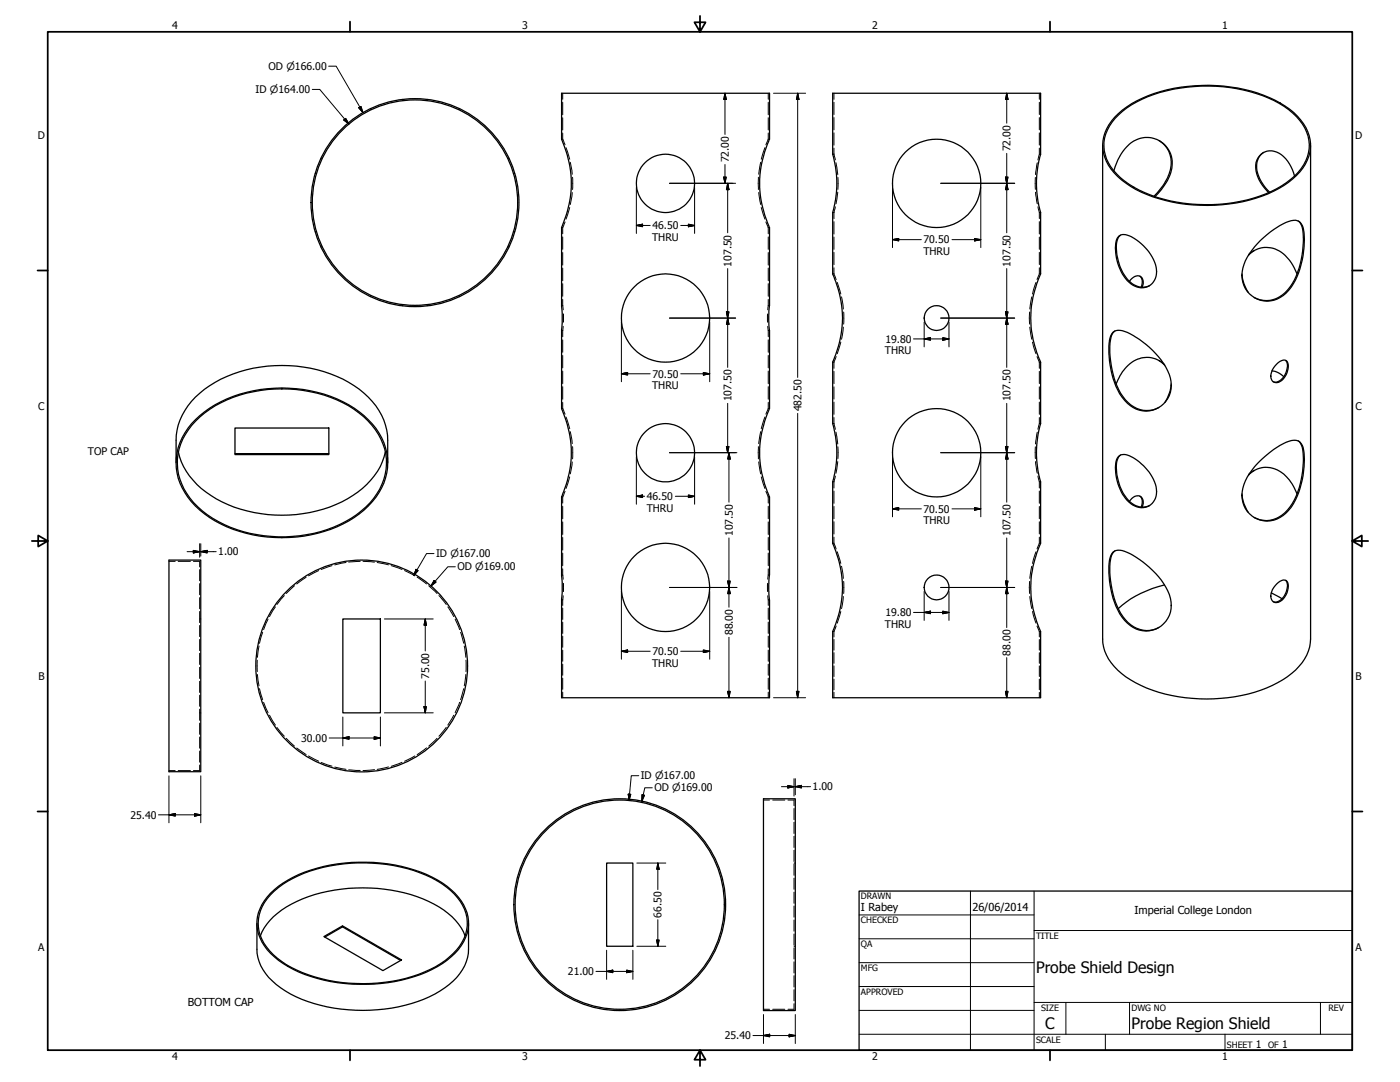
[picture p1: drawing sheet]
<svg xmlns="http://www.w3.org/2000/svg" width="559mm" height="432mm" viewBox="0 0 559 432" stroke-linecap="round" stroke-linejoin="round" font-family="sans-serif">
<!-- layer: Visible (ANSI) -->
<g fill="none" stroke="#000" stroke-width=".51">
<path d="M224.2 37.2h82.9v18.4a41.4 41.4 0 0 0 0 35.2v31.2a38.8 38.8 0 0 0 0 9.9v31.2a41.4 41.4 0 0 0 0 35.2v31.2a38.8 38.8 0 0 0 0 9.9v39h-82.9v-39.4l.2-2.7-.2-6.4v-31.6a42 42 0 0 0 0-35.2v-31.6l.2-2.7-.2-6.4v-31.6a42 42 0 0 0 0-35.2zM332.4 37.2h83v24.3a41.9 41.9 0 0 0 0 23.3v24.5a41.4 41.4 0 0 0 0 35.2v24.5a41.4 41.4 0 0 0 0 23.3v24.5a41.4 41.4 0 0 0 0 35.2v26.4h-83v-26.4a41.4 41.4 0 0 0 0-35.2v-24.5a41.7 41.7 0 0 0 0-23.3v-24.5a41.4 41.4 0 0 0 0-35.2v-24.5a41.9 41.9 0 0 0 0-23.3zM440.1 58v197a19 19 0 0 0 9.3 15.1 59 59 0 0 0 37.8 8.6 50.4 50.4 0 0 0 29.9-11.2 17.4 17.4 0 0 0 6-12.5v-197M445 46.7a46.7 46.7 0 0 1 29.1-12.2 61 61 0 0 1 38.8 7.8 20.3 20.3 0 0 1 10.2 15.1 18.6 18.6 0 0 1-8.8 15.4 58.5 58.5 0 0 1-38.1 9 51.6 51.6 0 0 1-28.5-10 17.1 17.1 0 0 1-7.1-17.3 18.4 18.4 0 0 1 4.4-7.8zM446.5 45.8a47 47 0 0 1 27.3-11 61.1 61.1 0 0 1 38.8 7.7 19.8 19.8 0 0 1 10 15.1 18.6 18.6 0 0 1-9.1 15.3 58.5 58.5 0 0 1-38.3 8.5 50.4 50.4 0 0 1-28-10.5 16.2 16.2 0 0 1-5.9-17.4 19.2 19.2 0 0 1 5.2-7.7zM462.6 56.1a11.1 11.1 0 0 1 3.4 14.8l-1.8 3.2-3.6 4.3M444.6 68.2a18.2 18.2 0 0 1 9.5-12.6 10.4 10.4 0 0 1 11.4 2.9 10.4 10.4 0 0 1 1.3 11.8 27.1 27.1 0 0 1-5.8 8.2M504.4 60.8a7.3 7.3 0 0 0-2.1 9.4l1.9 3.5 2.6 3M516.7 70.2a12.3 12.3 0 0 0-9.1-10 6.4 6.4 0 0 0-6 9.1l1.5 3.5 3.2 4.1M446.6 94.2a5.6 5.6 0 0 1 6.5 1.2 18 18 0 0 1 8.5 13 6.1 6.1 0 0 1-3.3 5.9 6.1 6.1 0 0 1-6.8-1 18.4 18.4 0 0 1-5.6-18.2zM447.2 93.9a7.5 7.5 0 0 0-1.5 6.9 17.6 17.6 0 0 0 6.8 12.8 6.6 6.6 0 0 0 6.4 .4M503.1 95.9a32.4 32.4 0 0 1 12.3-7.8 3.7 3.7 0 0 1 4.9 3.7 33.7 33.7 0 0 1-6 24.1 10.3 10.3 0 0 1-13.5 2.9 10.3 10.3 0 0 1-4.3-13.2l2.2-4.4z"/>
<path d="M518.2 88.2l.5 .4a12.9 12.9 0 0 1 1.5 8.4 31.7 31.7 0 0 1-6.2 18.7 10.7 10.7 0 0 1-13.4 3M450.8 112.3a3.5 3.5 0 0 1 4.7-1.7l.6 .8 .2 1.1-.4 2.1M455 110.2a3.6 3.6 0 0 1 .5 4.4M495.7 109.3a14.7 14.7 0 0 0 2.6 7.5M498.5 101.5a10.6 10.6 0 0 1 16.2 2.3l1.4 2.2 1.6 3.3M500.6 100l-2.3 1.9M444.2 132.6l.6-.4a8 8 0 0 1 7.4 1.7 34.5 34.5 0 0 1 14.5 15.6 10.4 10.4 0 0 1-4.3 13.2 10.4 10.4 0 0 1-13.5-2.9 31.8 31.8 0 0 1-6.3-20.4l.2-3.7 .6-1.8zM445 132.1a9 9 0 0 0-2 7.4 35.1 35.1 0 0 0 5.2 18.8 10.9 10.9 0 0 0 14.4 4.3M462.6 143.9l2.3 1.9M464.6 145.4a10.6 10.6 0 0 0-16 2.3l-1.6 2.2-1.5 3.3M467.5 153.2a16.6 16.6 0 0 1-2.6 7.5M507.7 148a7.7 7.7 0 0 1 4.7 2.3"/>
<path d="M509.6 145.3l1.3-1.1a1.97 1.97 0 0 1 2.4-.3 1.97 1.97 0 0 1 .9 2.2 6.7 6.7 0 0 1-4.6 6.6 2.7 2.7 0 0 1-2-4.2l.8-1.8zM513.1 143.8a4.9 4.9 0 0 1-.1 5.6 4.2 4.2 0 0 1-4.8 2.9M78 167.5a49.6 49.6 0 0 1 37.4-12.6 46.8 46.8 0 0 1 33.2 14.3 22.9 22.9 0 0 1-1.6 32.7 49.3 49.3 0 0 1-37.3 12.6 46.8 46.8 0 0 1-33.3-14.3 22.9 22.9 0 0 1 1.6-32.7zM78.2 168a48.1 48.1 0 0 1 34.3-12.8 48.4 48.4 0 0 1 34.4 12.8 22.6 22.6 0 0 1 .8 32.7 47.8 47.8 0 0 1-33.7 13.5 49.8 49.8 0 0 1-35-11.9 23.1 23.1 0 0 1-6.9-25.1 27.5 27.5 0 0 1 6.1-9.2zM93.8 170.8h37.5v10.6h-37.5zM518.2 176l.5 .4a13 13 0 0 1 1.5 8.4 30.3 30.3 0 0 1-7.2 19.7 10.3 10.3 0 0 1-12.4 2M70.3 184.7a41.5 41.5 0 0 1 .8-15 31.1 31.1 0 0 1 17-18.4 56.1 56.1 0 0 1 53.3 2.6 26.7 26.7 0 0 1 13.3 21.8v9M71.2 180.4a30.8 30.8 0 0 0 17.4 19.9 55.4 55.4 0 0 0 52.2-2.6 28.2 28.2 0 0 0 13-17.3M93.8 181h37.5M446.6 182.1a4.1 4.1 0 0 1 4.9 .1 19.3 19.3 0 0 1 10.1 13.1 6.1 6.1 0 0 1-2.9 6.6 6.1 6.1 0 0 1-7.2-.8 18.3 18.3 0 0 1-5.6-18.2zM447.2 181.6a7.6 7.6 0 0 0-1.5 7.1 17.6 17.6 0 0 0 6.8 12.7 6.6 6.6 0 0 0 6.4 .3M455 198a3.6 3.6 0 0 1 .5 4.4"/>
<path d="M495.7 197.1a14.2 14.2 0 0 0 2.6 7.4M498.5 189.2a10.8 10.8 0 0 1 16.7 3.1l2.5 4.8M500.6 187.8l-2.3 1.9M501.9 185a33.5 33.5 0 0 1 13.5-9.2 3.7 3.7 0 0 1 4.9 3.8 33.7 33.7 0 0 1-6 24 10.3 10.3 0 0 1-13.6 3 10.3 10.3 0 0 1-4.2-13.2l2.2-4.4zM445 219.8a9 9 0 0 0-2 7.5 35.1 35.1 0 0 0 5.2 18.8 11 11 0 0 0 14.4 4.3M450.8 200a3.5 3.5 0 0 1 4.7-1.7l.7 1.4 .1 1.3-.4 1.4M67.4 223.5h12.7v84.5h-12.7zM444.2 220.3l1.2-.6a11.3 11.3 0 0 1 8.1 2.7 32 32 0 0 1 13.7 16.4 10.3 10.3 0 0 1-5.5 12.1 10.3 10.3 0 0 1-12.8-3.3 32.2 32.2 0 0 1-6.3-20.4l.2-3.7 .6-1.9zM464.8 233.4a41.5 41.5 0 0 0-18.5 9.5M507.4 236.6l4.3 2.4M509.6 233l1.3-1a1.97 1.97 0 0 1 2.4-.4 1.97 1.97 0 0 1 .9 2.3 6.7 6.7 0 0 1-4.6 6.6 2.7 2.7 0 0 1-2-4.3l.8-1.7zM513.1 231.6a4.9 4.9 0 0 1-.1 5.6 4.4 4.4 0 0 1-4.8 3"/>
<path d="M136.8 247h15v37.5h-15zM304.7 318.8h12.7v84.5h-12.7zM107.9 356.5a46.8 46.8 0 0 1 26.9-11.8 65.2 65.2 0 0 1 39.9 6.5 23 23 0 0 1 12.1 14.8 17.3 17.3 0 0 1-6.7 15.8 51.6 51.6 0 0 1-31 10.9 61.1 61.1 0 0 1-36.1-8.2 20.6 20.6 0 0 1-10.4-15.2 17.4 17.4 0 0 1 5.3-12.8zM108 357.1a45.8 45.8 0 0 1 26.4-12 62.6 62.6 0 0 1 41.9 7.5 20 20 0 0 1 10.2 15.3 17.2 17.2 0 0 1-7.2 14.1 52 52 0 0 1-31.3 10.5 59.6 59.6 0 0 1-35.6-8.8 18.4 18.4 0 0 1-9.2-17.1 17.1 17.1 0 0 1 4.8-9.5zM242.1 344.4h10.5v33.2h-10.5zM102.6 368.5v10.3a19.4 19.4 0 0 0 9.4 15.4 59.6 59.6 0 0 0 35.6 9 55 55 0 0 0 31.7-10.3 18.8 18.8 0 0 0 7.7-14.1v-10.3M103.9 373.4a26.1 26.1 0 0 1 14.6-13.7 66.2 66.2 0 0 1 54.7 1.1 25 25 0 0 1 12.4 12.6M129.3 373.8l7.4-4.3 23.6 13.6-7.5 4.2zM136.7 369.5v.4l23.2 13.4M136.7 369.9l-7 4.1"/>
<circle cx="265.6" cy="73.2" r="11.6"/>
<circle cx="373.9" cy="73.2" r="17.6"/>
<circle cx="165.6" cy="80.9" r="41"/>
<circle cx="165.6" cy="80.9" r="41.5"/>
<circle cx="265.6" cy="126.9" r="17.6"/>
<circle cx="373.8" cy="127" r="5"/>
<circle cx="265.6" cy="180.7" r="11.6"/>
<circle cx="373.9" cy="180.7" r="17.6"/>
<circle cx="265.6" cy="234.4" r="17.6"/>
<circle cx="373.8" cy="234.4" r="4.9"/>
<circle cx="144.4" cy="265.8" r="42.3"/>
<circle cx="247.4" cy="361" r="41.8"/>
<circle cx="247.4" cy="361" r="42.3"/>
</g>
<!-- layer: Hidden (ANSI) -->
<g fill="none" stroke="#000" stroke-width=".4">
<path d="M160.7 39.6v.2M170.6 39.6v.2M224.6 37.2v2.4M306.6 37.2v2.4M332.9 37.2v2.4M414.8 37.2v2.4M148 43.2v.2M148 43.6v.2M160.7 40v.1M170.6 40v.1M183.3 43.2v.2M183.3 43.6v.2"/>
<path d="M224.2 55.6h.1M224.5 55.6h.1M224.6 55.6l1 2.2M224.6 40.8v5M224.6 47v4.9M224.6 53.1v2.5M225.9 58.9l1.5 4.7M305.3 58.9l-1.5 4.7M306.6 55.6l-.9 2.2M306.6 55.6h.2M306.6 40.8v5M306.6 47v4.9"/>
<path d="M306.6 53.1v2.5M307 55.6h.1M332.9 40.8v4.9M332.9 46.9v4.9M332.9 53v4.9M332.9 59.1v2.4M414.8 40.8v4.9M414.8 46.9v4.9M414.8 53v4.9M414.8 59.1v2.4M125.8 69.2h.2M126.1 69.2h.2"/>
<path d="M128 63.2h.2M128.4 63.2h.2M202.6 63.2h.2M203 63.2h.2M204.9 69.2h.2M205.3 69.2h.2M227.6 64.8l.8 4.7M228.4 76.8l-.8 4.8M228.5 70.7v4.9M302.7 70.7v4.9M302.8 76.8l.8 4.8M303.6 64.8l-.8 4.7"/>
<path d="M332.4 61.5h.1M332.7 61.5h.2M332.9 61.5l.5 2.3M333.7 65l.7 4.7M334.4 76.7l-.7 4.6M334.5 70.8v4.8M413.3 70.8v4.8M413.3 76.7l.7 4.6M414 65l-.7 4.7M414.8 61.5l-.5 2.3M414.8 61.5h.2M415.2 61.5h.2"/>
<path d="M125.8 92.5h.2M126.1 92.5h.2M128 98.5h.2M128.4 98.5h.2M202.6 98.5h.2M203 98.5h.2M204.9 92.5h.2M205.3 92.5h.2M224.2 90.8h.1M224.5 90.8h.1M224.6 90.8v2.5M224.6 94.6v4.9"/>
<path d="M225.6 88.6l-1 2.2M227.4 82.8l-1.5 4.6M303.8 82.8l1.5 4.6M305.7 88.6l.9 2.2M306.6 90.8h.2M306.6 90.8v2.5M306.6 94.6v4.9M307 90.8h.1M332.4 84.8h.1M332.7 84.8h.2M332.9 84.8v2.4M332.9 88.5v4.9"/>
<path d="M332.9 94.6v4.9M333.4 82.6l-.5 2.2M414.3 82.6l.5 2.2M414.8 84.8h.2M414.8 84.8v2.4M414.8 88.5v4.9M414.8 94.6v4.9M415.2 84.8h.2M148 117.9v.1M148 118.2v.2M183.3 117.9v.1M183.3 118.2v.2"/>
<path d="M224.6 100.8v5M224.6 107v5M224.6 113.2v5M224.6 119.5v2.5M306.6 100.8v5M306.6 107v5M306.6 113.2v5M306.6 119.5v2.5M332.4 109.3h.1M332.7 109.3h.2M332.9 109.3l.9 2.3M332.9 100.7v4.9"/>
<path d="M332.9 106.9v2.4M334.2 112.7l1.4 4.6M335.9 118.5l.7 4.8M411.8 118.5l-.8 4.8M413.5 112.7l-1.4 4.6M414.8 109.3l-.8 2.3M414.8 109.3h.2M414.8 100.7v4.9M414.8 106.9v2.4M415.2 109.3h.2M160.7 121.5v.2M160.7 121.9v.1"/>
<path d="M170.6 121.5v.2M170.6 121.9v.1M224.2 131.9h.1M224.2 122h.1M224.5 131.9h.1M224.5 122h.1M224.6 122l.2 1.6M224.6 131.9v2.5M224.6 135.6v5M224.8 130.2l-.2 1.7M224.9 125.3v3.3M306.4 125.3v3.3"/>
<path d="M306.5 130.2l.1 1.7M306.6 122l-.1 1.6M306.6 131.9h.2M306.6 122h.2M306.6 131.9v2.5M306.6 135.6v5M307 131.9h.1M307 122h.1M335.6 136.5l-1.4 4.7M336.6 130.6l-.7 4.8M336.7 124.5v4.8M411 124.5v4.8"/>
<path d="M411 130.6l.8 4.8M412.1 136.5l1.4 4.7M224.6 141.9v4.9M224.6 148.1v5M224.6 154.3v5M306.6 141.9v4.9M306.6 148.1v5M306.6 154.3v5M332.4 144.5h.1M332.7 144.5h.2M332.9 144.5v2.5M332.9 148.2v4.9"/>
<path d="M332.9 154.4v4.9M333.8 142.3l-.9 2.2M414 142.3l.8 2.2M414.8 144.5h.2M414.8 144.5v2.5M414.8 148.2v4.9M414.8 154.4v4.9M415.2 144.5h.2M224.2 163.1h.1M224.5 163.1h.1M224.6 163.1l1 2.2M224.6 160.6v2.5"/>
<path d="M225.9 166.4l1.5 4.7M227.6 172.3l.8 4.7M228.5 178.2v4.9M302.7 178.2v4.9M303.6 172.3l-.8 4.7M305.3 166.4l-1.5 4.7M306.6 163.1l-.9 2.2M306.6 163.1h.2M306.6 160.6v2.5M307 163.1h.1M332.4 169h.1M332.7 169h.2"/>
<path d="M332.9 169l.5 2.3M332.9 160.5v4.9M332.9 166.6v2.4M333.7 172.5l.7 4.7M334.5 178.3v4.7M413.3 178.3v4.7M414 172.5l-.7 4.7M414.8 169l-.5 2.3M414.8 169h.2M414.8 160.5v4.9M414.8 166.6v2.4M415.2 169h.2"/>
<path d="M224.2 198.3h.1M224.5 198.3h.1M224.6 198.3v2.5M225.6 196.1l-1 2.2M227.4 190.3l-1.5 4.6M228.4 184.3l-.8 4.8M302.8 184.3l.8 4.8M303.8 190.3l1.5 4.6M305.7 196.1l.9 2.2M306.6 198.3h.2M306.6 198.3v2.5M307 198.3h.1"/>
<path d="M332.4 192.3h.1M332.7 192.3h.2M332.9 192.3v2.5M332.9 196v4.9M333.4 190l-.5 2.3M334.4 184.2l-.7 4.6M413.3 184.2l.7 4.6M414.3 190l.5 2.3M414.8 192.3h.2M414.8 192.3v2.5M414.8 196v4.9M415.2 192.3h.2"/>
<path d="M224.6 202.1v4.9M224.6 208.3v5M224.6 214.5v5M306.6 202.1v4.9M306.6 208.3v5M306.6 214.5v5M332.4 216.8h.1M332.7 216.8h.2M332.9 216.8l.9 2.3M332.9 202.1v4.9M332.9 208.2v4.9M332.9 214.4v2.4"/>
<path d="M414.8 216.8l-.8 2.3M414.8 216.8h.2M414.8 202.1v4.9M414.8 208.2v4.9M414.8 214.4v2.4M415.2 216.8h.2M67.4 224h2.5M71.1 224h4.9M77.2 224h2.5v2.3M79.7 227.3v4.5M79.7 232.9v4.5M79.7 238.5v4.5"/>
<path d="M113.5 237.7l-2.9 3.5M117.5 233.7l-3.3 3.2M122.2 230.4l-3.8 2.6M127.2 227.7l-4.1 2.1M132.5 225.7l-4.3 1.6M138.1 224.5l-4.5 .9M143.8 224l-4.6 .3M144.9 224l4.6 .3M150.6 224.5l4.5 .9M156.1 225.7l4.4 1.6M161.5 227.7l4 2.1M166.5 230.4l3.7 2.6"/>
<path d="M171.1 233.7l3.3 3.2M175.2 237.7l2.9 3.5M224.2 239.4h.1M224.2 229.5h.1M224.5 239.4h.1M224.5 229.5h.1M224.6 229.5l.2 1.6M224.6 220.7v5M224.6 227v2.5M224.6 239.4v2.2M224.8 237.7l-.2 1.7M224.9 232.8v3.3"/>
<path d="M306.4 232.8v3.3M306.5 237.7l.1 1.7M306.6 229.5l-.1 1.6M306.6 239.4h.2M306.6 229.5h.2M306.6 220.7v5M306.6 227v2.5M306.6 239.4v2.2M307 239.4h.1M307 229.5h.1M334.2 220.2l1.4 4.7M335.9 226l.7 4.8"/>
<path d="M336.6 238.1l-.7 4.7M336.7 232v4.9M411 232v4.9M411 238.1l.8 4.7M411.8 226l-.8 4.8M413.5 220.2l-1.4 4.7M79.7 244v4.5M79.7 249.6v4.5M79.7 255.2v4.5M79.7 247h.1M80 247h.1M103.4 257.8l-.7 4.5"/>
<path d="M104.8 252.3l-1.2 4.4M107 247.1l-1.8 4.2M109.9 242.2l-2.3 3.9M178.8 242.2l2.3 3.9M181.7 247.1l1.8 4.2M183.8 252.3l1.3 4.4M185.3 257.8l.6 4.5M224.6 242.7v4.5M224.6 248.3v4.5M224.6 253.9v4.4M224.6 259.5v4.4M306.6 242.7v4.5"/>
<path d="M306.6 248.3v4.5M306.6 253.9v4.4M306.6 259.5v4.4M332.4 252h.1M332.7 252h.2M332.9 252v2.2M332.9 255.2v4.3M333.8 249.8l-.9 2.2M335.6 244l-1.4 4.7M412.1 244l1.4 4.7M414 249.8l.8 2.2M414.8 252h.2"/>
<path d="M414.8 252v2.2M414.8 255.2v4.3M415.2 252h.2M79.7 260.7v4.5M79.7 266.3v4.5M79.7 271.9v4.5M79.7 277.4v4.5M102.7 263.5v4.5M102.7 269.2l.7 4.5M103.6 274.8l1.2 4.4M185.1 274.8l-1.3 4.4M185.9 269.2l-.6 4.5"/>
<path d="M186 263.5v4.5M224.6 265v4.5M224.6 270.6v4.5M224.6 276.2v2.2M306.6 265v4.5M306.6 270.6v4.5M306.6 276.2v2.2M332.9 260.5v4.2M332.9 265.7v4.3M332.9 271v4.3M332.9 276.3v2.1M414.8 260.5v4.2"/>
<path d="M414.8 265.7v4.3M414.8 271v4.3M414.8 276.3v2.1M79.7 283v4.5M79.7 288.6v4.5M79.7 294.1v4.5M79.7 299.7v4.5M79.7 284.5h.1M80 284.5h.1M105.2 280.3l1.8 4.1M107.6 285.4l2.3 4M110.6 290.3l2.9 3.5"/>
<path d="M114.2 294.6l3.3 3.2M118.4 298.5l3.8 2.6M170.2 298.4l-3.7 2.7M174.4 294.6l-3.3 3.2M178.1 290.3l-2.9 3.5M181.1 285.4l-2.3 4M183.5 280.3l-1.8 4.1M67.4 307.5h2.5M71.1 307.5h4.9M79.7 305.3v2.2h-2.5M123.1 301.7l4.1 2.1M128.2 304.3l4.3 1.5"/>
<path d="M133.6 306.1l4.5 .9M139.2 307.2l4.6 .3M149.5 307.1l-4.6 .4M155.1 306.1l-4.5 .9M160.5 304.2l-4.4 1.6M165.5 301.7l-4 2.1M304.7 319.3h2.4M308.4 319.3h4.8M314.5 319.3h2.4v2.2M316.9 322.6v4.5M316.9 328.2v4.4M316.9 333.8v4.4"/>
<path d="M316.9 339.3v4.5M316.9 344.9v4.4M316.9 350.5v4.4M316.9 356v4.5M316.9 344.4h.2M317.2 344.4h.2M316.9 361.6v4.4M316.9 367.2v4.4M316.9 372.7v4.5M316.9 378.3v4.4M316.9 377.6h.2M317.2 377.6h.2"/>
<path d="M316.9 383.9v4.4M316.9 389.4v4.5M316.9 395v4.4M304.7 402.8h2.4M308.4 402.8h4.8M316.9 400.6v2.2h-2.4"/>
</g>
<!-- layer: Border (ANSI) -->
<g fill="none" stroke="#000" stroke-width=".7">
<path d="M19 12.7h520.8v406.4h-520.8zM139.7 8.6v4.1M279.4 6.3v6.4l-2.2-3.8h4.4l-2.2 3.8M419.1 8.6v4.1M15 107.9h4M539.8 107.9h4M12.7 215.9h6.3l-3.8-2.2v4.4l3.8-2.2M539.8 215.9l3.8 2.2v-4.4l-3.8 2.2h6.3M15 323.8h4M539.8 323.8h4M139.7 419.1v4.1M279.4 419.1l2.2 3.8h-4.4l2.2-3.8v6.3"/>
<path d="M419.1 419.1v4.1"/>
</g>
<!-- layer: Title (ANSI) -->
<g fill="none" stroke="#000" stroke-width=".4">
<path d="M387.3 355.6v63.5M412.7 355.6v63.5M342.9 365.1h69.8M342.9 374.6h69.8M412.7 371.3h127.1M342.9 384.2h69.8M342.9 393.7h69.8M342.9 412.7h196.9M342.9 403.2h69.8M412.7 400h127.1M425.4 400v12.7M441.2 412.7v6.4"/>
<path d="M450.8 400v12.7M488.9 412.7v6.4M527 400v12.7"/>
</g>
<path d="M342.9 355.6h196.9v63.5h-196.9z" fill="none" stroke="#000" stroke-width=".51"/>
<!-- layer: Dimension (ANSI) -->
<g fill="none" stroke="#000" stroke-width=".4">
<path d="M124.7 35.7h2.9l11.7 13.8M131.2 26.4h3l10.6 18.5M289.4 37.2l.5 2.5h-1zM289.4 37.2v16.5M308.7 37.2h12.9M318.4 37.2l.5 2.5h-1zM318.4 37.2v113.4M401.8 37.2l.5 2.5h-1zM401.8 37.2v11.9M137.2 47.9l.8-.7 1.3 2.3zM143.2 43l.9-.5 .7 2.4zM254 74.8v18.4"/>
<path d="M267.2 73.2h26.4M277.2 74.8v18.4M288.9 70.7h1l-.5 2.5zM289.4 65.7v7.5M290.4 73.2l.6 2.5h-1.1zM290.4 73.2v19.7M356.2 74.8v24M375.5 73.2h29.5M391.5 74.8v24M401.3 70.7h1l-.5 2.5zM401.8 73.2l.5 2.5h-1zM401.8 61.2v31.7"/>
<path d="M254 90l2.5-.5v1zM254 90h5.5M271.7 90h5.5M274.8 89.5l2.4 .5-2.4 .5zM356.2 95.6l2.5-.4v.9zM356.2 95.6h11.5M380 95.6h11.5M389 95.2l2.5 .4-2.5 .5zM290.4 107.2v39.4M401.8 107.2v39.4M248 128.5v23.8M267.2 126.9h26.4"/>
<path d="M283.3 128.5v23.8M289.9 124.5h1.1l-.6 2.4zM290.4 126.9l.6 2.5h-1.1zM364.6 135.3h14.2M368.9 135.3l2.5-.6v1.1zM368.9 128.5v9.9M375.5 126.9h29.5M376.3 134.7l2.5 .6-2.5 .5zM378.8 128.5v9.9M401.3 124.5h1l-.5 2.4zM401.8 126.9l.5 2.5h-1zM248 149.2l2.5-.5v1z"/>
<path d="M248 149.2h11.5M271.7 149.2h11.6M280.7 148.7l2.6 .5-2.6 .5zM289.9 178.2h1.1l-.6 2.5zM290.4 161v19.7M318.4 165v113.4M401.3 178.2h1l-.5 2.5zM401.8 161v39.4M254 198.1l2.5-.6v1.1zM254 198.1h3.3M254 182.3v18.9M267.2 180.7h26.9"/>
<path d="M269.6 198.1h7.6M274.8 197.5l2.4 .6-2.4 .5zM277.2 182.3v18.9M291 180.7l.5 2.5h-1.1zM291 180.7v19.7M356.2 182.3v23.9M375.5 180.7h29.5M391.5 182.3v23.9M401.8 180.7l.5 2.5h-1zM77.2 219.6l2.5 .6-2.5 .5zM79.7 217v5.4M80.1 217v4.9"/>
<path d="M291 214.7v27.6M356.2 203.1l2.5-.5v1zM356.2 203.1h11.5M380 203.1h11.5M389 202.6l2.5 .5-2.5 .5zM401.8 214.7v35.7M74.7 220.2h5M80.1 220.2l2.6-.6v1.1zM80.1 220.2h6.2M166.1 227.2l.8 .5-1.7 1.9zM173.2 220.9h-3l-5 8.7M173.3 231.6l.8 .7-2.1 1.6z"/>
<path d="M181.7 226.2h-2.9l-6.8 7.7M248 236v27.1M267.2 234.4h26.9M283.3 236v27.1M290.4 231.9h1.1l-.5 2.5zM291 234.4l.5 2.5h-1.1zM368.9 236v11.6M375.5 234.4h29.5M378.8 236v11.6M401.3 231.9h1l-.5 2.5zM401.8 234.4l.5 2.5h-1zM153.4 247h19.5"/>
<path d="M169.7 247l.5 2.5h-1zM169.7 247v12.8M248 259.9l2.5-.5v1zM248 259.9h11.5M271.7 259.9h11.6M280.7 259.4l2.6 .5-2.6 .5zM291 254.3v24.1M364.6 244.4h14.2M368.9 244.4l2.5-.5v1zM376.3 243.9l2.5 .5-2.5 .5zM169.7 271.8v12.7M290.4 275.9h1.1l-.5 2.5z"/>
<path d="M308.7 278.4h12.9M317.9 275.9h1l-.5 2.5zM401.3 275.9h1l-.5 2.5zM401.8 262.4v16M131.4 294.5h20.4M136.8 294.5l2.5-.5v1zM136.8 286.1v11.6M149.4 294l2.4 .5-2.4 .5zM151.8 286.1v11.6M153.4 284.5h19.5M169.2 282h1l-.5 2.5zM67.4 309.6v18.8"/>
<path d="M80.1 309.6v18.8M250.8 316.9l1 .1-.7 2.5zM255 309.6h-3l-.9 9.9M256.3 317.2l.9 .2-1 2.3zM260.3 314.4h-2.9l-1.2 5.3M311.9 313.9h5M314.5 313.4l2.4 .5-2.4 .6zM316.9 310.8v6.9M317.4 313.9l2.5-.5v1.1zM317.4 310.8v6.4M317.4 313.9h6.1M63.2 325.2h16.9"/>
<path d="M67.4 325.2l2.6-.5v1zM77.7 324.7l2.4 .5-2.4 .5zM254.2 344.4h11.5M262.6 344.4l.5 2.5h-1zM262.6 344.4v10.6M242.1 379.2v11.6M252.6 379.2v11.6M254.2 377.6h11.5M262.1 375.2h1l-.5 2.4zM262.6 367v10.6M237.9 387.7h14.7M242.1 387.7l2.5-.5v1z"/>
<path d="M250.1 387.2l2.5 .5-2.5 .5zM300.5 413.3h16.9M304.7 413.3l2.5-.6v1.1zM304.7 404.9v11.5M315 412.7l2.4 .6-2.4 .5zM317.4 404.9v11.5"/>
</g>
<g fill="#000" stroke="#000" stroke-width=".4">
<path d="M289.4 37.2l.5 2.5zM289.4 37.2l.5 2.5h-1zM318.4 37.2l.5 2.5zM318.4 37.2l.5 2.5h-1zM401.8 37.2l.5 2.5zM401.8 37.2l.5 2.5h-1zM137.2 47.9l2.1 1.6zM137.2 47.9l.8-.7 1.3 2.3zM143.2 43l1.6 1.9zM143.2 43l.9-.5 .7 2.4zM288.9 70.7l.5 2.5zM288.9 70.7h1l-.5 2.5z"/>
<path d="M290.4 73.2l.6 2.5zM290.4 73.2l.6 2.5h-1.1zM401.3 70.7l.5 2.5zM401.3 70.7h1l-.5 2.5zM401.8 73.2l.5 2.5zM401.8 73.2l.5 2.5h-1zM254 90l2.5-.5zM254 90l2.5-.5v1zM274.8 90.5l2.4-.5zM274.8 89.5l2.4 .5-2.4 .5zM356.2 95.6l2.5-.4zM356.2 95.6l2.5-.4v.9z"/>
<path d="M389 96.1l2.5-.5zM389 95.2l2.5 .4-2.5 .5zM289.9 124.5l.5 2.4zM289.9 124.5h1.1l-.6 2.4zM290.4 126.9l.6 2.5zM290.4 126.9l.6 2.5h-1.1zM368.9 135.3l2.5-.6zM368.9 135.3l2.5-.6v1.1zM376.3 135.8l2.5-.5zM376.3 134.7l2.5 .6-2.5 .5zM401.3 124.5l.5 2.4zM401.3 124.5h1l-.5 2.4z"/>
<path d="M401.8 126.9l.5 2.5zM401.8 126.9l.5 2.5h-1zM248 149.2l2.5-.5zM248 149.2l2.5-.5v1zM280.7 149.7l2.6-.5zM280.7 148.7l2.6 .5-2.6 .5zM289.9 178.2l.5 2.5zM289.9 178.2h1.1l-.6 2.5zM401.3 178.2l.5 2.5zM401.3 178.2h1l-.5 2.5zM254 198.1l2.5-.6zM254 198.1l2.5-.6v1.1z"/>
<path d="M274.8 198.6l2.4-.5zM274.8 197.5l2.4 .6-2.4 .5zM291 180.7l.5 2.5zM291 180.7l.5 2.5h-1.1zM401.8 180.7l.5 2.5zM401.8 180.7l.5 2.5h-1zM80.1 220.2l2.6-.6zM80.1 220.2l2.6-.6v1.1zM356.2 203.1l2.5-.5zM356.2 203.1l2.5-.5v1zM389 203.6l2.5-.5zM389 202.6l2.5 .5-2.5 .5z"/>
<path d="M77.2 220.7l2.5-.5zM77.2 219.6l2.5 .6-2.5 .5zM166.1 227.2l-.9 2.4zM166.1 227.2l.8 .5-1.7 1.9zM173.3 231.6l-1.3 2.3zM173.3 231.6l.8 .7-2.1 1.6zM290.4 231.9l.6 2.5zM290.4 231.9h1.1l-.5 2.5zM291 234.4l.5 2.5zM291 234.4l.5 2.5h-1.1zM401.3 231.9l.5 2.5zM401.3 231.9h1l-.5 2.5z"/>
<path d="M401.8 234.4l.5 2.5zM401.8 234.4l.5 2.5h-1zM169.7 247l.5 2.5zM169.7 247l.5 2.5h-1zM248 259.9l2.5-.5zM248 259.9l2.5-.5v1zM368.9 244.4l2.5-.5zM368.9 244.4l2.5-.5v1zM376.3 244.9l2.5-.5zM376.3 243.9l2.5 .5-2.5 .5zM280.7 260.4l2.6-.5zM280.7 259.4l2.6 .5-2.6 .5z"/>
<path d="M290.4 275.9l.6 2.5zM290.4 275.9h1.1l-.5 2.5zM317.9 275.9l.5 2.5zM317.9 275.9h1l-.5 2.5zM401.3 275.9l.5 2.5zM401.3 275.9h1l-.5 2.5zM136.8 294.5l2.5-.5zM136.8 294.5l2.5-.5v1zM149.4 295l2.4-.5zM149.4 294l2.4 .5-2.4 .5zM169.2 282l.5 2.5zM169.2 282h1l-.5 2.5z"/>
<path d="M250.8 316.9l.3 2.6zM250.8 316.9l1 .1-.7 2.5zM256.3 317.2l-.1 2.5zM256.3 317.2l.9 .2-1 2.3zM314.5 314.5l2.4-.6zM314.5 313.4l2.4 .5-2.4 .6zM317.4 313.9l2.5-.5zM317.4 313.9l2.5-.5v1.1zM67.4 325.2l2.6-.5zM67.4 325.2l2.6-.5v1zM77.7 325.7l2.4-.5zM77.7 324.7l2.4 .5-2.4 .5z"/>
<path d="M262.6 344.4l.5 2.5zM262.6 344.4l.5 2.5h-1zM262.1 375.2l.5 2.4zM262.1 375.2h1l-.5 2.4zM242.1 387.7l2.5-.5zM242.1 387.7l2.5-.5v1zM250.1 388.2l2.5-.5zM250.1 387.2l2.5 .5-2.5 .5zM304.7 413.3l2.5-.6zM304.7 413.3l2.5-.6v1.1zM315 413.8l2.4-.5zM315 412.7l2.4 .6-2.4 .5z"/>
</g>
<g font-size="6.3">
<text x="413.5" y="388.5">Probe Shield Design</text>
<text x="417.2" y="410.6">C</text>
<text x="451.6" y="410.7">Probe Region Shield</text>
</g>
<g font-size="4.4">
<text x="343.7" y="363.5">I Rabey</text>
<text x="388.1" y="363.7">26/06/2014</text>
<text x="452.9" y="364.7">Imperial College London</text>
<text x="75" y="401.6">BOTTOM CAP</text>
</g>
<g font-size="4.2">
<text x="68.7" y="11.7">4</text>
<text x="208.4" y="11.7">3</text>
<text x="348.1" y="11.7">2</text>
<text x="487.8" y="11.7">1</text>
<text x="107.2" y="27.9">OD ⌀166.00</text>
<text x="102" y="37.1">ID ⌀164.00</text>
<text x="15.1" y="55.5">D</text>
<text x="540.9" y="55.5">D</text>
<text x="290.9" y="64.8" transform="rotate(-90 290.9 64.8)">72.00</text>
<text x="403.4" y="60.4" transform="rotate(-90 403.4 60.4)">72.00</text>
<text x="260.4" y="91.5">46.50</text>
<text x="260.3" y="96.2">THRU</text>
<text x="368.6" y="101.9">THRU</text>
<text x="368.6" y="97.2">70.50</text>
<text x="292" y="106.4" transform="rotate(-90 292 106.4)">107.50</text>
<text x="403.4" y="106.4" transform="rotate(-90 403.4 106.4)">107.50</text>
<text x="353.4" y="136.8">19.80</text>
<text x="353.2" y="141.4">THRU</text>
<text x="260.3" y="155.3">THRU</text>
<text x="260.4" y="150.7">70.50</text>
<text x="292" y="160.1" transform="rotate(-90 292 160.1)">107.50</text>
<text x="403.4" y="160.1" transform="rotate(-90 403.4 160.1)">107.50</text>
<text x="15.2" y="163.4">C</text>
<text x="319.9" y="164.1" transform="rotate(-90 319.9 164.1)">482.50</text>
<text x="541" y="163.4">C</text>
<text x="35.1" y="181.7">TOP CAP</text>
<text x="258.2" y="199.6">46.50</text>
<text x="258.1" y="204.3">THRU</text>
<text x="368.6" y="209.3">THRU</text>
<text x="368.6" y="204.6">70.50</text>
<text x="292.5" y="213.9" transform="rotate(-90 292.5 213.9)">107.50</text>
<text x="403.4" y="213.9" transform="rotate(-90 403.4 213.9)">107.50</text>
<text x="87.1" y="221.7">1.00</text>
<text x="174.1" y="222.4">ID ⌀167.00</text>
<text x="182.6" y="227.6">OD ⌀169.00</text>
<text x="353.4" y="245.9">19.80</text>
<text x="353.2" y="250.6">THRU</text>
<text x="292.5" y="253.5" transform="rotate(-90 292.5 253.5)">88.00</text>
<text x="260.4" y="261.4">70.50</text>
<text x="403.4" y="261.6" transform="rotate(-90 403.4 261.6)">88.00</text>
<text x="260.3" y="266.1">THRU</text>
<text x="15.3" y="271.4">B</text>
<text x="171.3" y="271" transform="rotate(-90 171.3 271)">75.00</text>
<text x="541.1" y="271.4">B</text>
<text x="120.1" y="296">30.00</text>
<text x="255.8" y="311">ID ⌀167.00</text>
<text x="261.2" y="315.8">OD ⌀169.00</text>
<text x="324.4" y="315.5">1.00</text>
<text x="52.1" y="326.7">25.40</text>
<text x="264.1" y="366.2" transform="rotate(-90 264.1 366.2)">66.50</text>
<text x="15.2" y="379.3">A</text>
<text x="541" y="379.3">A</text>
<text x="226.7" y="389.2">21.00</text>
<text x="289.3" y="414.8">25.40</text>
<text x="501.3" y="418.3">1</text>
<text x="511.8" y="418.3">1</text>
<text x="68.7" y="423.2">4</text>
<text x="208.4" y="423.2">3</text>
<text x="348.1" y="423.2">2</text>
<text x="487.8" y="423.2">1</text>
</g>
<g font-size="3.5">
<text x="343.7" y="358.9">DRAWN</text>
<text x="343.7" y="368.5">CHECKED</text>
<text x="413.5" y="374.6">TITLE</text>
<text x="343.7" y="378">QA</text>
<text x="343.7" y="387.5">MFG</text>
<text x="343.7" y="397.1">APPROVED</text>
<text x="415.5" y="403.4">SIZE</text>
<text x="451.6" y="403.4">DWG NO</text>
<text x="530.3" y="403.4">REV</text>
<text x="413.5" y="416.1">SCALE</text>
<text x="489.7" y="418.3">SHEET</text>
<text x="506.2" y="418.3">OF</text>
</g>
</svg>
